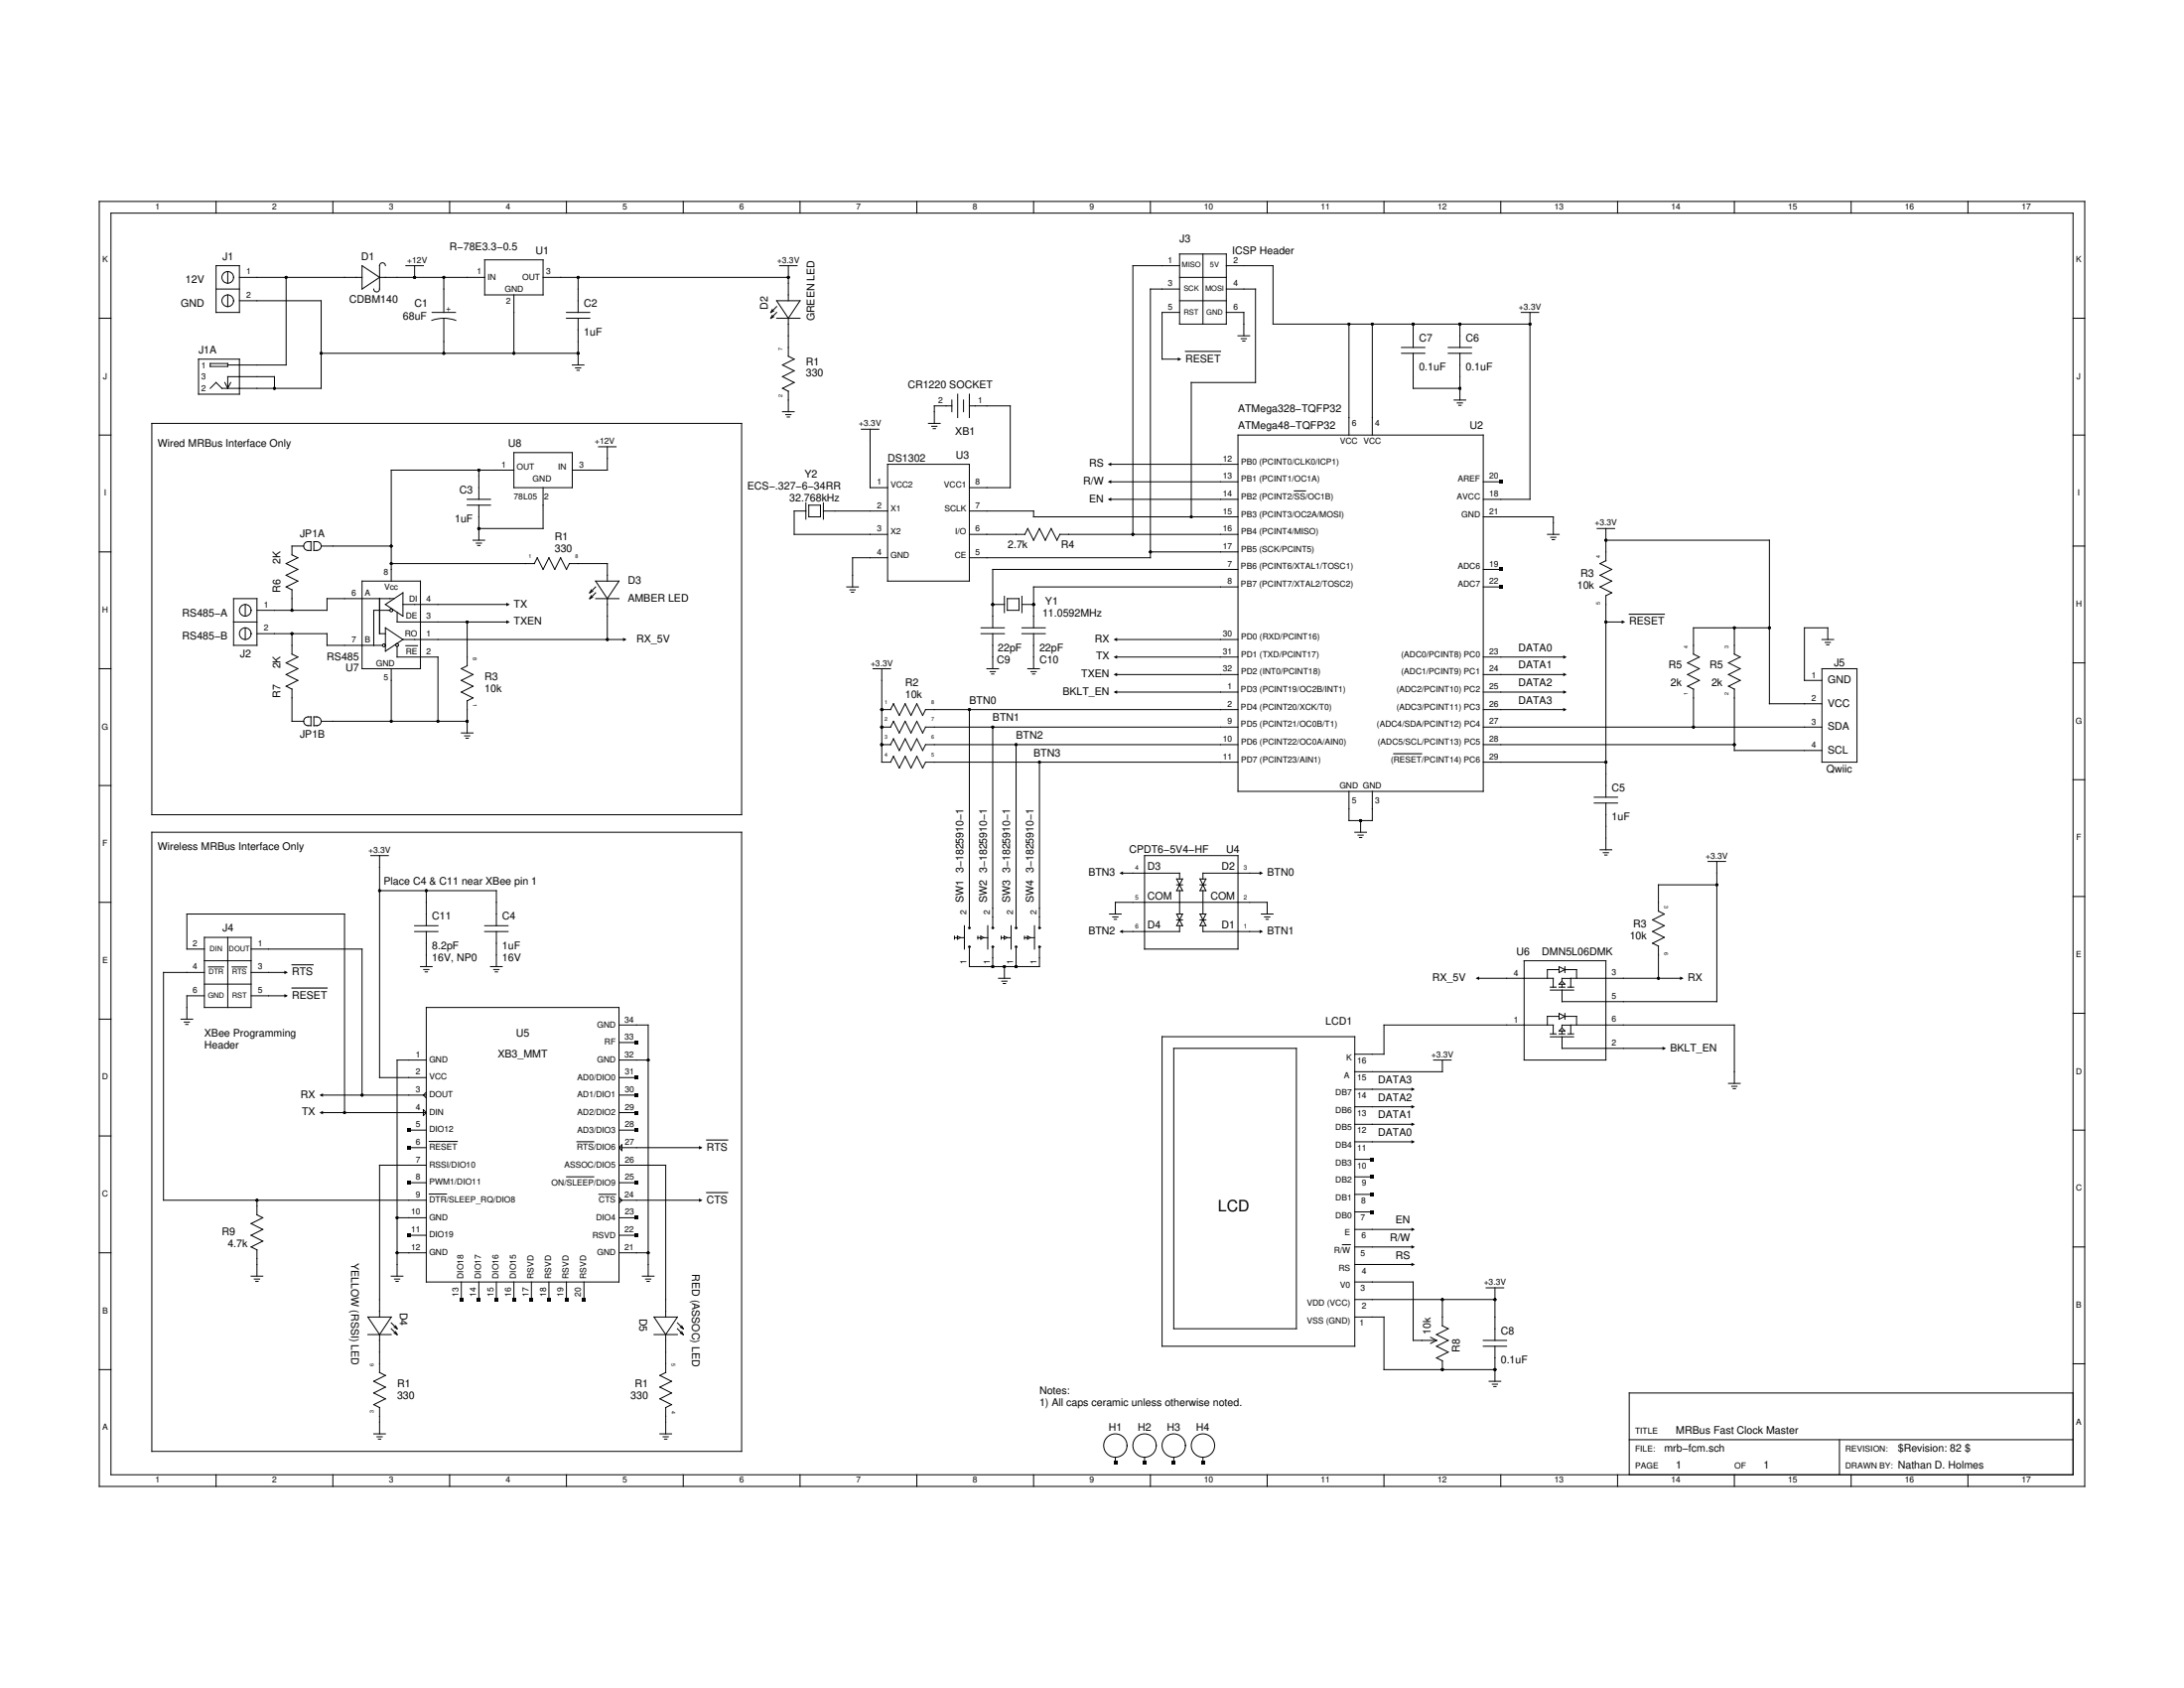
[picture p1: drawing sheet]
<svg xmlns="http://www.w3.org/2000/svg" width="279mm" height="216mm" viewBox="0 0 279 216" stroke-linecap="round" stroke-linejoin="round" font-family="sans-serif">
<g fill="none" stroke="#000" stroke-width=".13">
<path d="M12.7 25.8h254v164.3h-254zM14.2 27.3h251v161.3h-251zM27.6 25.8v1.5M27.6 34h3v6h-3zM27.6 37h3M29.1 34.7v1.5M29.1 37.7v1.5M30.6 35.5h15.7M30.6 38.5h10.5v11.2h-12.7l-.8-.8-.7 .8M36.6 35.5v11.2h-7.5M42.6 25.8v1.5M46.3 34l2.3 1.5-2.3 1.5z"/>
<path d="M48.6 35.5h13.4M49.3 34a.37 .37 0 0 0-.4-.4 .37 .37 0 0 0-.3 .4v3a.37 .37 0 0 1-.4 .3 .37 .37 0 0 1-.4-.3M51.9 34h2.3M53 34v1.5M55.3 40h3M56.8 35.5v4.5M57.5 25.8v1.5M62 33.2h7.5v4.5h-7.5zM65.7 37.7v7.5M69.5 35.5h31.4M72.5 25.8v1.5M72.5 40h3"/>
<path d="M74 35.5v4.5M87.4 25.8v1.5M98.8 39.6l-.2 .4M99 39.8l-.4 .2M99.4 38.5h2.9l-1.4 2.2zM99.4 39.2l-.8 .8M99.4 40l-.8 .7M99.7 34h2.3M100.9 34v4.5M102.3 25.8v1.5M117.3 25.8v1.5M132.2 25.8v1.5"/>
<path d="M147.2 25.8v1.5M150.9 35.5h6M150.9 38.5h6M150.9 37h-3.7v34.3h-23.2M150.9 40h-2.2v5.9h2.2M150.9 34h-6v34.3M150.9 32.5h6v9h-6zM153.9 32.5v9M156.9 40h2.2v2.9M156.9 34h6v7.5h32.8M156.9 37h3.7v11.9h-8.2v17.2M162.1 25.8v1.5"/>
<path d="M177.1 25.8v1.5M192 25.8v1.5M194.6 40h2.3M195.7 40v23.9h-5.9M206.9 25.8v1.5M221.9 25.8v1.5M236.8 25.8v1.5M251.8 25.8v1.5M12.7 55.6h1.5M12.7 40.7h1.5M19.4 54.2h75.5v50h-75.5zM25.4 45.9h5.2v4.5h-5.2z"/>
<path d="M26.9 46.5h2.2v.4h-2.2zM28.8 48.9l.3 .8M29.1 49.7v-1.5h6v1.5M29.5 48.9l-.4 .8M41.1 45.2h32.9M55.2 41a4.5 4.5 0 0 1 3.1 0M56.8 40.7v4.5M65.7 57.9h7.5v4.5h-7.5zM72.5 40.7h3M73.2 46.7h1.5M73.6 47.1h.7M73.8 47.4h.3"/>
<path d="M74 40.7v6M76.6 57.1h2.2M77.7 57.1v3h-4.5M98.8 40.3l-.2 .4M99 40.5l-.4 .2M99.4 40.7h2.9M100.1 52.7h1.5M100.5 53h.7M100.7 53.3h.3M100.9 40.7v4.9l.7 .3-1.5 .8 1.5 .7-1.5 .8 1.5 .7-1.5 .8 .8 .3v2.7M110.2 54.9h2.2M111.3 54.9v7.5h2.3"/>
<path d="M113.6 59.4h10.4v14.9h-10.4zM118.8 54.2h1.5M119.2 54.5h.7M119.4 54.8h.3M121.8 51.9h-2.3v2.3M121.8 51.2v1.5M122.5 50.4v3M123.3 51.2v1.5M124 51.9h5.2v10.5h-5.2M124 50.4v3M141.9 59.4h16.5M151.7 44.9h4.4"/>
<path d="M158.4 55.6h31.4v45.6h-31.4zM158.4 42.9h1.5M158.8 43.3h.7M159 43.6h.3M172.6 41.5v14.1M175.6 41.5v14.1M179.3 45.2h3M179.3 44.4h3M180.8 45.2v4.5h6M180.8 41.5v2.9M185.3 45.2h3M185.3 44.4h3"/>
<path d="M186 51.2h1.5M186.4 51.5h.7M186.6 51.8h.3M186.8 41.5v2.9M186.8 45.2v6M265.2 55.6h1.5M265.2 40.7h1.5M12.7 70.6h1.5M29.9 76.6h3v5.9h-3zM29.9 79.6h3M31.4 77.3v1.5M38.8 69.8h-1.4v1.2l.7 .3-1.5 .8 1.5 .7-1.5 .8 1.5 .7-1.5 .8 .8 .3v2.7"/>
<path d="M39.1 69.4l.7-.1v1.1a.68 .68 0 0 1-1-.6l.1-.2zM40.2 69.3a.68 .68 0 0 1 .9 .5 .68 .68 0 0 1-.9 .6zM41.1 69.8h9M46.3 74.3h7.5v11.2h-7.5zM48.6 76.6v4.4h.7M49.3 77.3l2.2-1.5v3zM49.9 78.1h-2.1v4.4M50.1 72.1h18.3l.3-.8 .8 1.5 .7-1.5 .8 1.5 .7-1.5 .8 1.5 .3-.7h4.9v2.2M50.4 76.6h-8.6v1.5h-8.9M50.8 78.3v1.3h14.2M51.5 77.3h13.5M59.8 79.6v5.6l-.8 .3 1.5 .8-1.5 .7 1.5 .8-1.5 .7 1.5 .8"/>
<path d="M59.8 63.9h3M59.8 64.6h3M60.5 69.1h1.5M60.9 69.5h.7M61.1 69.8h.3M61.3 60.1v3.8M61.3 64.6v4.5M65.7 60.1h-15.6v14.2M69.5 62.4v5.2h-8.2M75.6 76.2l-.1 .4M75.6 75.4l-.1 .4M75.8 76.4l-.3 .2"/>
<path d="M75.8 75.6l-.3 .2M76.2 76.6h3M76.2 74.3h3l-1.5 2.3zM76.2 75.1l-.7 .7M76.2 75.8l-.7 .8M77.7 76.6v5.2M103.1 65.4h-1.5v2.9h12M103.1 64.3v2.1M103.5 64.6h1.5v1.5h-1.5zM105.3 65.4h8.3M105.3 64.3v2.1M108.3 75.1h1.5"/>
<path d="M108.7 75.4h.7M108.9 75.7h.3M113.6 71.3h-4.5v3.8M124 65.4h8.2v.7h26.2M124 68.3h7.1l.4-.7 .7 1.5 .8-1.5 .7 1.5 .8-1.5 .7 1.5 .4-.8M127 77.3h1.5M128.5 76.3v2.1M128.9 76.6h1.5v1.5h-1.5zM130.7 77.3h1.5M130.7 76.3v2.1M135.6 68.3h22.8M141.9 61.6h16.5"/>
<path d="M141.9 63.9h16.5M147.2 70.6h11.2M158.4 72.8h-31.4v7.5M158.4 75.1h-26.2v5.2M165.6 62.8h1.4M189.8 66.1h8.9v2.2M189.8 61.6h2.2M189.8 72.8h2.2M189.8 75.1h2.2M198 68.3h1.5M198.4 68.7h.7M198.6 69h.3"/>
<path d="M204.3 67.6h2.3M204.7 72.1l1.5 .7-1.5 .8 1.5 .7-1.5 .8 1.5 .7-.8 .4v25.8M205.4 79.6h2.3M205.4 67.6v4.1l-.7 .4M205.4 69.1h21v20.9h6.7M208.4 78.6h4.5M265.2 69.8h1.5M12.7 85.5h1.5M31.4 80.3v1.5M32.9 81h8.9v1.5h7.1M37.4 81v2.7l.7 .3-1.5 .8 1.5 .7-1.5 .8 1.5 .7-1.5 .8 .8 .3v4.2h1.4M39.1 91.8l.7-.1v1.1a.68 .68 0 0 1-1-.5l.1-.3z"/>
<path d="M40.2 91.7a.68 .68 0 0 1 .9 .6 .68 .68 0 0 1-.9 .5zM41.1 92.3h18.7M49.3 80.3l2.2 1.5-2.2 1.5zM50.1 85.5v6.8M50.8 82.7v1.3h5.2v8.3M51.5 81.8h28.4M51.9 82.6h1.5M59 93.7h1.5M59.4 94.1h.7M59.6 94.4h.3M60.5 89.3l-.7 .3v4.1M111.7 85.5h2.2"/>
<path d="M112.8 90.8h1.1M112.8 93h1.1M112.8 95.2h1.1M112.8 85.5v12h1.1M113.9 90.8l.4-.8 .7 1.5 .8-1.5 .7 1.5 .8-1.5 .7 1.5 .4-.7h40M113.9 93l.4-.7 .7 1.4 .8-1.4 .7 1.4 .8-1.4 .7 1.4 .4-.7h40M113.9 95.2l.4-.7 .7 1.5 .8-1.5 .7 1.5 .8-1.5 .7 1.5 .4-.8h40M113.9 97.5l.4-.8 .7 1.5 .8-1.5 .7 1.5 .8-1.5 .7 1.5 .4-.7h40M124 90.8v27.8M125.5 81h3M125.5 80.3h3M126.3 85.5h1.4"/>
<path d="M126.7 85.9h.6M126.9 86.2h.2M127 81v4.5M127 93v25.6M130 95.2v23.4M130.7 81h3M130.7 80.3h3M131.5 85.5h1.5M131.9 85.9h.7M132.1 86.2h.3M132.2 81v4.5M133 97.5v21.1"/>
<path d="M142.7 81.8h15.7M142.7 84h15.7M142.7 86.3h15.7M142.7 88.5h15.7M178.3 96.4h3.6M189.8 84h10.4M189.8 86.3h10.4M189.8 88.5h10.4M189.8 90.8h10.4M189.8 93h43.3M189.8 95.2h32.1M189.8 97.5h15.6"/>
<path d="M221.9 80.3v3.4l.7 .3-1.5 .8 1.5 .7-1.5 .8 1.5 .7-1.5 .8 .8 .3v7.9h11.2M226.4 80.3h-9.8v3.4l.8 .3-1.5 .8 1.5 .7-1.5 .8 1.5 .7-1.5 .8 .7 .3v4.9M233.1 81.8h1.5M233.1 85.5h4.5v12h-4.5zM233.5 82.2h.7M233.7 82.5h.3M233.8 81.8v-1.5h-3v6.7h2.3M265.2 84.8h1.5M265.2 99.7h1.5M12.7 100.5h1.5M12.7 115.4h1.5M19.4 106.4h75.5v79.2h-75.5z"/>
<path d="M26.1 119.9h6v9h-6zM29.1 119.9v9M47.4 109.4h2.3M48.6 109.4v28.4h5.9M48.6 113.9h14.9v4.5M53 118.4h3M53 119.1h3M54.5 113.9v4.5M54.5 119.1v4.5M62 118.4h3M62 119.1h3M63.5 119.1v4.5"/>
<path d="M122.1 119.7v.4M122.1 119.9h.4M122.5 119.7l.4 .2-.4 .2zM122.9 119.9h.5M123.4 118.4v3M125.1 119.9h.4M125.1 119.7v.4M125.5 119.7l.3 .2-.3 .2zM125.8 119.9h.6M126.4 118.4v3M128.1 119.9h.4M128.1 119.7v.4"/>
<path d="M128.5 119.7l.3 .2-.3 .2zM128.8 119.9h.5M129.4 118.4v3M131.1 119.9h.3M131.1 119.7v.4M131.4 119.7l.4 .2-.4 .2zM131.8 119.9h.5M132.3 118.4v3M141.9 116.9h1.5M142.4 117.3h.6M142.5 117.6h.3M142.7 116.9v-1.5h19.4v1.5"/>
<path d="M143.4 111.7h7.5v.7M146.4 109.4h12v12h-12zM150.5 116.9h.8l-.8 1.5h.8zM150.5 112.4h.8l-.8 1.5h.8zM150.5 113.2h.8M150.5 117.7h.8M150.9 113.9v3M150.9 118.4v.7h-7.5M153.5 116.9h.8l-.8 1.5h.8zM153.5 112.4h.8l-.8 1.5h.8zM153.5 113.2h.8M153.5 117.7h.8"/>
<path d="M153.9 113.9v3M153.9 118.4v.7h7.5M161.4 111.7h-7.5v.7M161.4 116.9h1.5M161.8 117.3h.6M162 117.6h.3M172.6 101.2v3.8h3v-3.8M173.3 106.4h1.5M173.7 106.8h.7M173.9 107.1h.3M174.1 105v1.4M203.9 102h3"/>
<path d="M203.9 102.7h3M204.7 108.7h1.5M205.1 109.1h.7M205.3 109.4h.3M205.4 102.7v6M212.2 116.5l.7 .4-1.5 .8 1.5 .7-1.5 .7 1.5 .8-1.5 .7 .8 .4v4.1M218.5 110.2h2.3M219.6 113.2h-7.4v3.3M219.6 110.2v17.9h-19.8v-1.5M265.2 114.7h1.5M12.7 130.4h1.5M23.2 130.4h1.5"/>
<path d="M23.6 130.7h.6M23.8 131h.3M26.1 124.4h-5.2v29.1h33.6M26.1 121.4h-2.2v-4.5h20.2v25.4M26.1 127.4h-2.2v3M26.1 125.9h6M26.1 122.9h6M26.7 123.7h1.9M29.7 123.7h1.9M32.1 121.4h14.2v18.7M32.1 124.4h4.5M32.1 127.4h4.5"/>
<path d="M37.4 126.4h4.4M37.4 123.4h2.7M53.8 123.6h1.5M54.2 124h.7M54.4 124.3h.3M54.5 135.6h-3.7v27.6M54.5 128.9h24.7v35.1h-24.7zM54.5 139.7l-.3 .4 .3 .3M62.8 123.6h1.4M63.2 124h.6M63.4 124.3h.2M79.2 137.8h2.2"/>
<path d="M79.2 135.6h3.7M79.2 133.3h2.2M79.2 131.1h3.7v32.1M124 121.2v2.4h9v-2.4M127 121.2v2.4M127.7 125.1h1.5M128.2 125.5h.6M128.3 125.8h.3M128.5 123.6v1.5M130 121.2v2.4M148.7 132.6h24.6v39.6h-24.6zM150.2 134.1h15.6v35.8h-15.6z"/>
<path d="M173.3 139.3h7.5M183.4 135.6h2.2M184.5 135.6v1.5h-11.2M189 125.1h9.7M195 122.9h10.4v12.7h-10.4zM198.3 126.3h.8M198.3 126.6h3M198.3 132.2h.8M198.3 132.6h3M198.7 125.1v1.2M198.7 131.1v1.1M198.7 131.1h-21.6v3.7h-3.8"/>
<path d="M199.4 124h-1.4v1.1M199.4 126.3h.8M199.4 130h-1.4v1.1M199.4 123.6l.8 .4-.8 .4zM199.4 129.6l.8 .4-.8 .4zM199.4 132.2h.8M199.8 134.1h13.1M199.8 131.5v-.4h1.1v1.1M199.8 125.9v.4M199.8 131.9v.3M199.8 125.5l.4 .4h-.8zM199.8 131.5l.4 .4h-.8z"/>
<path d="M199.8 132.6v1.5M200.2 124h1.5v1.1M200.2 130h1.5v1.1M200.2 123.6v.8M200.2 129.6v.8M200.6 126.3h.7M200.6 132.2h.7M200.9 125.1v1.2M201 131.1h20.9v7.5M215.2 125.1h-15.4v.4M221.1 138.6h1.5M221.5 138.9h.7"/>
<path d="M221.7 139.2h.3M265.2 129.6h1.5M12.7 145.3h1.5M32.9 153.5v1.9l.7 .4-1.5 .7 1.5 .7-1.5 .8 1.5 .7-1.5 .8 .8 .4v3.3M41.1 140.1h13.4M41.1 142.3h13.4M50.8 155.8h3.7M52.3 144.5h2.2M52.3 146.8h2.2M52.3 151.3h2.2M52.3 158h2.2M54.2 141.9l.3 .4-.3 .4z"/>
<path d="M54.5 149h-5.9v19.5M54.9 146h3.6M54.9 152.7h2.2M72.5 150.5h3.5M73.8 146h2.2M76.6 152.8h2.2M79.2 144.5h2.2M79.2 149h6v19.5M79.2 153.5h10.4M79.2 140.1h2.2M79.2 142.3h2.2M79.2 146.8h10.4"/>
<path d="M79.2 151.3h2.2M79.2 155.8h2.2M79.2 146.8l.4-.4v.8zM79.2 153.1l.4 .4-.4 .4M79.2 158h2.2M90.4 152.5h2.7M90.4 145.8h2.7M171.7 159.2h1.1M173.3 159.5h7.5M173.3 157.2h7.5M173.3 155h2.3M173.3 152.8h2.3"/>
<path d="M173.3 150.5h2.3M173.3 148.3h2.3M173.3 146h7.5M173.3 143.8h7.5M173.3 141.6h7.5M265.2 144.5h1.5M265.2 159.5h1.5M12.7 160.2h1.5M12.7 175.2h1.5M32.1 163.2h1.5M32.5 163.6h.7M32.7 163.9h.3"/>
<path d="M47.1 168.5h3l-1.5 2.2zM47.1 170.7h3M47.8 179.7l.8 .3v3.4M48.6 170.7v4.9l.7 .3-1.5 .8 1.5 .7-1.5 .8 1.5 .7-1.5 .8M50.1 163.2h1.4M50.1 169.2l.7 .7M50.1 169.9l.7 .8M50.4 170.5l.4 .2M50.4 169.8l.4 .1M50.5 163.6h.6M50.6 170.3l.2 .4M50.6 169.6l.2 .3"/>
<path d="M50.7 163.9h.2M50.8 160.2h3.7M59 164v2.2M61.3 164v2.2M63.5 164v2.2M65.7 164v2.2M68 164v2.2M70.2 164v2.2M72.5 164v2.2M74.7 164v2.2M79.2 160.2h3.7M82.2 163.2h1.5"/>
<path d="M82.6 163.6h.7M82.8 163.9h.3M83.7 168.5h3l-1.5 2.2zM83.7 170.7h3M85.2 170.7v4.9l-.8 .3 1.5 .8-1.5 .7 1.5 .8-1.5 .7 1.5 .8M85.9 179.7l-.7 .3v3.4M86.7 169.2l.7 .7M86.7 169.9l.7 .8M87 170.5l.4 .2M87 169.8l.4 .1M87.2 170.3l.2 .4M87.2 169.6l.2 .3"/>
<path d="M173.3 168.5h3.8v6.7h14.1M173.3 166.2h17.9M173.3 164h7.5v7.4h3M173.3 161.7h7.5M183 171l.8 .4M183.8 171.4l-.8 .4M184.5 166.2v3.4l.8 .3-1.5 .8 1.5 .7-1.5 .8 1.5 .7-1.5 .8 .7 .4v1.1M189.8 172.2h2.9M189.8 171.4h2.9M190.1 164.7h2.3M190.5 176.7h1.5M190.9 177h.7"/>
<path d="M191.1 177.3h.3M191.2 164.7v6.7M191.2 172.2v4.5M265.2 178.2h-56.8v10.4M265.2 174.4h1.5M27.6 188.6v1.5M42.6 188.6v1.5M47.8 183.4h1.5M48.2 183.8h.7M48.4 184.1h.3M57.5 188.6v1.5M72.5 188.6v1.5"/>
<path d="M84.4 183.4h1.5M84.8 183.8h.7M85 184.1h.3M87.4 188.6v1.5M102.3 188.6v1.5M117.3 188.6v1.5M132.2 188.6v1.5M142.7 186.4v.7M146.4 186.4v.7M147.2 188.6v1.5M150.2 186.4v.7M153.9 186.4v.7"/>
<path d="M162.1 188.6v1.5M177.1 188.6v1.5M192 188.6v1.5M206.9 188.6v1.5M208.4 184.1h56.8M221.9 188.6v1.5M235.3 184.1v4.5M236.8 188.6v1.5M251.8 188.6v1.5"/>
<circle cx="29.1" cy="35.5" r=".75"/>
<circle cx="29.1" cy="38.5" r=".75"/>
<circle cx="31.4" cy="78.1" r=".75"/>
<circle cx="50.1" cy="78.1" r=".19"/>
<circle cx="31.4" cy="81" r=".75"/>
<circle cx="49.1" cy="82.5" r=".19"/>
<circle cx="50.8" cy="82.5" r=".19"/>
<circle cx="124" cy="118.7" r=".1"/>
<circle cx="127" cy="118.7" r=".1"/>
<circle cx="130" cy="118.7" r=".1"/>
<circle cx="133" cy="118.7" r=".1"/>
<circle cx="124" cy="121.1" r=".1"/>
<circle cx="127" cy="121.1" r=".1"/>
<circle cx="130" cy="121.1" r=".1"/>
<circle cx="133" cy="121.1" r=".1"/>
<circle cx="142.7" cy="184.9" r="1.49"/>
<circle cx="146.4" cy="184.9" r="1.49"/>
<circle cx="150.2" cy="184.9" r="1.49"/>
<circle cx="153.9" cy="184.9" r="1.49"/>
</g>
<g fill="#000">
<path d="M141.7 59.4l.5-.2v.4zM150.7 45.7l.4 .2-.4 .3zM64.8 77.1l.4 .2-.4 .2zM64.8 79.3l.4 .3-.4 .2zM141.7 61.6l.5-.2v.4zM141.7 63.9l.5-.3v.5zM191.8 61.4h.4v.4h-.4zM191.8 72.6h.4v.5h-.4zM191.8 74.8h.4v.5h-.4zM207.5 79.3l.4 .3-.4 .2zM79.7 81.6l.5 .2-.5 .2zM142.5 81.8l.4-.2v.4z"/>
<path d="M142.5 84l.4-.2v.5zM142.5 86.3l.4-.2v.4zM142.5 88.5l.4-.2v.4zM200 83.8l.4 .2-.4 .3zM200 86.1l.4 .2-.4 .2zM200 88.3l.4 .2-.4 .2zM200 90.5l.4 .3-.4 .2zM143.2 111.7l.5-.2v.4zM143.2 119.1l.5-.2v.5zM161.1 111.5l.5 .2-.5 .2zM161.1 118.9l.5 .2-.5 .3zM36.4 127.1l.4 .3-.4 .2z"/>
<path d="M36.4 124.2l.4 .2-.4 .2zM40.9 140.1l.4-.3v.5zM81.2 139.8h.5v.5h-.5zM81.2 137.6h.5v.4h-.5zM81.2 133.1h.5v.5h-.5zM180.6 139.1l.4 .2-.4 .2zM188.8 125.1l.4-.2v.4zM212.7 133.9l.4 .2-.4 .2zM214.9 124.9l.5 .2-.5 .2zM40.9 142.3l.4-.2v.4zM52.1 144.3h.4v.5h-.4zM52.1 146.6h.4v.4h-.4z"/>
<path d="M52.1 151h.4v.5h-.4zM52.1 157.8h.4v.4h-.4zM81.2 151h.5v.5h-.5zM81.2 155.5h.5v.5h-.5zM81.2 144.3h.5v.5h-.5zM81.2 157.8h.5v.4h-.5zM81.2 142.1h.5v.4h-.5zM89.4 153.3l.5 .2-.5 .2zM89.4 146.6l.5 .2-.5 .2zM175.3 154.8h.5v.4h-.5zM175.3 152.5h.5v.5h-.5zM175.3 150.3h.5v.4h-.5z"/>
<path d="M175.3 148.1h.5v.4h-.5zM180.6 141.3l.4 .3-.4 .2zM180.6 143.6l.4 .2-.4 .2zM180.6 145.8l.4 .2-.4 .3zM180.6 157l.4 .2-.4 .3zM180.6 159.3l.4 .2-.4 .2zM58.8 166h.4v.4h-.4zM61 166h.5v.4h-.5zM63.3 166h.4v.4h-.4zM65.5 166h.5v.4h-.5zM67.8 166h.4v.4h-.4zM70 166h.4v.4h-.4z"/>
<path d="M72.2 166h.5v.4h-.5zM74.5 166h.4v.4h-.4zM180.6 161.5l.4 .2-.4 .3zM142.5 186.9h.4v.5h-.4zM146.2 186.9h.4v.5h-.4zM149.9 186.9h.5v.5h-.5zM153.7 186.9h.4v.5h-.4z"/>
<circle cx="36.6" cy="35.5" r=".19"/>
<circle cx="53" cy="35.5" r=".19"/>
<circle cx="56.8" cy="35.5" r=".19"/>
<circle cx="74" cy="35.5" r=".19"/>
<circle cx="100.9" cy="35.5" r=".19"/>
<circle cx="35.1" cy="49.7" r=".19"/>
<circle cx="41.1" cy="45.2" r=".19"/>
<circle cx="56.8" cy="45.2" r=".19"/>
<circle cx="65.7" cy="45.2" r=".19"/>
<circle cx="74" cy="45.2" r=".19"/>
<circle cx="172.6" cy="41.5" r=".19"/>
<circle cx="175.6" cy="41.5" r=".19"/>
<circle cx="180.8" cy="41.5" r=".19"/>
<circle cx="186.8" cy="49.7" r=".19"/>
<circle cx="186.8" cy="41.5" r=".19"/>
<circle cx="195.7" cy="41.5" r=".19"/>
<circle cx="37.4" cy="78.1" r=".19"/>
<circle cx="50.1" cy="69.8" r=".19"/>
<circle cx="50.1" cy="72.1" r=".19"/>
<circle cx="59.8" cy="79.6" r=".19"/>
<circle cx="61.3" cy="67.6" r=".19"/>
<circle cx="61.3" cy="60.1" r=".19"/>
<circle cx="127" cy="77.3" r=".19"/>
<circle cx="132.2" cy="77.3" r=".19"/>
<circle cx="144.9" cy="68.3" r=".19"/>
<circle cx="147.2" cy="70.6" r=".19"/>
<circle cx="152.4" cy="66.1" r=".19"/>
<circle cx="205.4" cy="69.1" r=".19"/>
<circle cx="205.4" cy="79.6" r=".19"/>
<circle cx="37.4" cy="81" r=".19"/>
<circle cx="50.1" cy="92.3" r=".19"/>
<circle cx="56" cy="92.3" r=".19"/>
<circle cx="59.8" cy="92.3" r=".19"/>
<circle cx="77.7" cy="81.8" r=".19"/>
<circle cx="112.8" cy="95.2" r=".19"/>
<circle cx="112.8" cy="90.8" r=".19"/>
<circle cx="112.8" cy="93" r=".19"/>
<circle cx="124" cy="90.8" r=".19"/>
<circle cx="127" cy="93" r=".19"/>
<circle cx="130" cy="95.2" r=".19"/>
<circle cx="133" cy="97.5" r=".19"/>
<circle cx="205.4" cy="97.5" r=".19"/>
<circle cx="216.6" cy="93" r=".19"/>
<circle cx="221.9" cy="95.2" r=".19"/>
<circle cx="221.9" cy="80.3" r=".19"/>
<circle cx="226.4" cy="80.3" r=".19"/>
<circle cx="48.6" cy="113.9" r=".19"/>
<circle cx="54.5" cy="113.9" r=".19"/>
<circle cx="174.1" cy="105" r=".19"/>
<circle cx="219.6" cy="113.2" r=".19"/>
<circle cx="82.9" cy="135.6" r=".19"/>
<circle cx="127" cy="123.6" r=".19"/>
<circle cx="128.5" cy="123.6" r=".19"/>
<circle cx="130" cy="123.6" r=".19"/>
<circle cx="212.2" cy="125.1" r=".19"/>
<circle cx="32.9" cy="153.5" r=".19"/>
<circle cx="44.1" cy="142.3" r=".19"/>
<circle cx="46.3" cy="140.1" r=".19"/>
<circle cx="50.8" cy="155.8" r=".19"/>
<circle cx="50.8" cy="160.2" r=".19"/>
<circle cx="82.9" cy="160.2" r=".19"/>
<circle cx="184.5" cy="166.2" r=".19"/>
<circle cx="184.5" cy="175.2" r=".19"/>
<circle cx="191.2" cy="166.2" r=".19"/>
<circle cx="191.2" cy="175.2" r=".19"/>
</g>
<text font-size="2" x="155.8" y="155">LCD</text>
<g font-size="1.3">
<text x="28.5" y="33.2">J1</text>
<text x="46.2" y="33.2">D1</text>
<text x="57.5" y="32">R−78E3.3−0.5</text>
<text x="68.5" y="32.5">U1</text>
<text x="150.9" y="31">J3</text>
<text x="157.6" y="32.5">ICSP Header</text>
<text x="23.1" y="39.2">GND</text>
<text x="23.7" y="36.2">12V</text>
<text x="44.7" y="38.7">CDBM140</text>
<text x="51.5" y="40.9">68uF</text>
<text x="53" y="39.2">C1</text>
<text x="74.7" y="39.2">C2</text>
<text x="98.2" y="39.6" transform="rotate(-90 98.2 39.6)">D2</text>
<text x="104.2" y="41.1" transform="rotate(-90 104.2 41.1)">GREEN LED</text>
<text x="25.4" y="45.2">J1A</text>
<text x="74.7" y="42.9">1uF</text>
<text x="103.1" y="46.7">R1</text>
<text x="151.7" y="46.3">RESET</text>
<text x="181.5" y="43.7">C7</text>
<text x="181.5" y="47.4">0.1uF</text>
<text x="187.5" y="43.7">C6</text>
<text x="187.5" y="47.4">0.1uF</text>
<text x="103.1" y="48.2">330</text>
<text x="116.1" y="49.7">CR1220 SOCKET</text>
<text x="158.4" y="52.7">ATMega328−TQFP32</text>
<text x="20.2" y="57.1">Wired MRBus Interface Only</text>
<text x="65" y="57.1">U8</text>
<text x="113.6" y="59">DS1302</text>
<text x="122.2" y="55.6">XB1</text>
<text x="122.3" y="58.6">U3</text>
<text x="139.3" y="59.7">RS</text>
<text x="158.4" y="54.9">ATMega48−TQFP32</text>
<text x="188" y="54.9">U2</text>
<text x="58.8" y="63.1">C3</text>
<text x="95.6" y="62.6">ECS−.327−6−34RR</text>
<text x="101" y="64.1">32.768kHz</text>
<text x="102.9" y="61.1">Y2</text>
<text x="138.6" y="62">R/W</text>
<text x="139.3" y="64.2">EN</text>
<text x="38.4" y="68.7">JP1A</text>
<text x="58.2" y="66.9">1uF</text>
<text x="71" y="70.6">330</text>
<text x="71" y="69.1">R1</text>
<text x="128.9" y="70.1">2.7k</text>
<text x="135.7" y="70.1">R4</text>
<text x="35.9" y="75.8" transform="rotate(-90 35.9 75.8)">R6</text>
<text x="35.9" y="72.1" transform="rotate(-90 35.9 72.1)">2K</text>
<text x="65.7" y="77.7">TX</text>
<text x="80.3" y="76.9">AMBER LED</text>
<text x="80.3" y="74.7">D3</text>
<text x="133.7" y="77.3">Y1</text>
<text x="201.8" y="75.3">10k</text>
<text x="202.2" y="73.8">R3</text>
<text x="23.3" y="78.8">RS485−A</text>
<text x="23.3" y="81.8">RS485−B</text>
<text x="65.7" y="79.9">TXEN</text>
<text x="81.4" y="82.1">RX_5V</text>
<text x="127.7" y="83.3">22pF</text>
<text x="133" y="83.3">22pF</text>
<text x="133.3" y="78.8">11.0592MHz</text>
<text x="140.1" y="82.1">RX</text>
<text x="194.2" y="83.3">DATA0</text>
<text x="208.4" y="79.9">RESET</text>
<text x="30.7" y="84">J2</text>
<text x="35.9" y="89.3" transform="rotate(-90 35.9 89.3)">R7</text>
<text x="35.9" y="85.5" transform="rotate(-90 35.9 85.5)">2K</text>
<text x="41.8" y="84.4">RS485</text>
<text x="44.2" y="85.9">U7</text>
<text x="62" y="88.5">10k</text>
<text x="62" y="87">R3</text>
<text x="115.8" y="89.3">10k</text>
<text x="115.8" y="87.8">R2</text>
<text x="127.5" y="84.8">C9</text>
<text x="133" y="84.8">C10</text>
<text x="135.9" y="88.9">BKLT_EN</text>
<text x="138.3" y="86.6">TXEN</text>
<text x="140.2" y="84.4">TX</text>
<text x="194.2" y="85.5">DATA1</text>
<text x="194.2" y="87.8">DATA2</text>
<text x="213.5" y="85.5">R5</text>
<text x="213.7" y="87.8">2k</text>
<text x="218.7" y="85.5">R5</text>
<text x="219" y="87.8">2k</text>
<text x="233.8" y="87.4">GND</text>
<text x="234.6" y="85.2">J5</text>
<text x="38.4" y="94.4">JP1B</text>
<text x="124" y="90">BTN0</text>
<text x="127" y="92.3">BTN1</text>
<text x="130" y="94.5">BTN2</text>
<text x="194.2" y="90">DATA3</text>
<text x="233.8" y="90.4">VCC</text>
<text x="233.8" y="93.4">SDA</text>
<text x="132.2" y="96.7">BTN3</text>
<text x="206.2" y="101.2">C5</text>
<text x="233.7" y="98.9">Qwiic</text>
<text x="233.8" y="96.3">SCL</text>
<text x="206.2" y="105">1uF</text>
<text x="20.2" y="108.7">Wireless MRBus Interface Only</text>
<text x="49.1" y="113.2">Place C4 &amp; C11 near XBee pin 1</text>
<text x="139.2" y="112">BTN3</text>
<text x="144.4" y="109.1">CPDT6−5V4−HF</text>
<text x="146.8" y="111.3">D3</text>
<text x="156.3" y="111.3">D2</text>
<text x="156.9" y="109.1">U4</text>
<text x="162.1" y="112">BTN0</text>
<text x="28.5" y="119.1">J4</text>
<text x="55.3" y="117.7">C11</text>
<text x="64.2" y="117.7">C4</text>
<text x="123.3" y="115.4" transform="rotate(-90 123.3 115.4)">SW1 3−1825910−1</text>
<text x="126.3" y="115.4" transform="rotate(-90 126.3 115.4)">SW2 3−1825910−1</text>
<text x="129.2" y="115.4" transform="rotate(-90 129.2 115.4)">SW3 3−1825910−1</text>
<text x="132.2" y="115.4" transform="rotate(-90 132.2 115.4)">SW4 3−1825910−1</text>
<text x="139.2" y="119.5">BTN2</text>
<text x="146.8" y="115">COM</text>
<text x="146.8" y="118.8">D4</text>
<text x="154.9" y="115">COM</text>
<text x="156.3" y="118.8">D1</text>
<text x="162.1" y="119.5">BTN1</text>
<text x="208.9" y="118.6">R3</text>
<text x="37.4" y="124.8">RTS</text>
<text x="55.3" y="121.4">8.2pF</text>
<text x="55.3" y="122.9">16V, NP0</text>
<text x="64.2" y="121.4">1uF</text>
<text x="64.2" y="122.9">16V</text>
<text x="183.2" y="125.5">RX_5V</text>
<text x="194" y="122.1">U6</text>
<text x="197.3" y="122.1">DMN5L06DMK</text>
<text x="208.5" y="120.1">10k</text>
<text x="215.9" y="125.5">RX</text>
<text x="37.4" y="127.7">RESET</text>
<text x="169.6" y="131.1">LCD1</text>
<text x="26.1" y="132.6">XBee Programming</text>
<text x="26.1" y="134.1">Header</text>
<text x="63.7" y="135.2">XB3_MMT</text>
<text x="66" y="132.6">U5</text>
<text x="213.7" y="134.4">BKLT_EN</text>
<text x="38.5" y="140.4">RX</text>
<text x="38.6" y="142.7">TX</text>
<text x="176.3" y="138.6">DATA3</text>
<text x="176.3" y="140.8">DATA2</text>
<text x="176.3" y="143.1">DATA1</text>
<text x="90.4" y="147.2">RTS</text>
<text x="176.3" y="145.3">DATA0</text>
<text x="90.4" y="153.9">CTS</text>
<text x="28.4" y="158">R9</text>
<text x="29.1" y="159.5">4.7k</text>
<text x="44.9" y="161.6" transform="rotate(90 44.9 161.6)">YELLOW (RSSI) LED</text>
<text x="177.8" y="158.7">R/W</text>
<text x="178.5" y="156.5">EN</text>
<text x="178.5" y="161">RS</text>
<text x="51.2" y="167.9" transform="rotate(90 51.2 167.9)">D4</text>
<text x="88.5" y="163" transform="rotate(90 88.5 163)">RED (ASSOC) LED</text>
<text x="81.8" y="168.6" transform="rotate(90 81.8 168.6)">D5</text>
<text x="183" y="170.7" transform="rotate(-90 183 170.7)">10k</text>
<text x="186.8" y="172.9" transform="rotate(-90 186.8 172.9)">R8</text>
<text x="192" y="170.7">C8</text>
<text x="50.8" y="178.9">330</text>
<text x="50.8" y="177.4">R1</text>
<text x="80.7" y="178.9">330</text>
<text x="81.2" y="177.4">R1</text>
<text x="133" y="178.3">Notes:</text>
<text x="133" y="179.8">1) All caps ceramic unless otherwise noted.</text>
<text x="192" y="174.4">0.1uF</text>
<text x="141.8" y="183">H1</text>
<text x="145.6" y="183">H2</text>
<text x="149.3" y="183">H3</text>
<text x="153" y="183">H4</text>
<text x="212.9" y="185.6">mrb−fcm.sch</text>
<text x="214.4" y="183.4">MRBus Fast Clock Master</text>
<text x="242.8" y="185.6">$Revision: 82 $</text>
<text x="214.4" y="187.9">1</text>
<text x="225.6" y="187.9">1</text>
<text x="242.8" y="187.9">Nathan D. Holmes</text>
</g>
<g font-size="1.1">
<text x="19.9" y="26.8">1</text>
<text x="34.8" y="26.8">2</text>
<text x="49.8" y="26.8">3</text>
<text x="64.7" y="26.8">4</text>
<text x="79.6" y="26.8">5</text>
<text x="94.6" y="26.8">6</text>
<text x="109.5" y="26.8">7</text>
<text x="124.5" y="26.8">8</text>
<text x="139.4" y="26.8">9</text>
<text x="154" y="26.8">10</text>
<text x="169" y="26.8">11</text>
<text x="183.9" y="26.8">12</text>
<text x="198.9" y="26.8">13</text>
<text x="213.8" y="26.8">14</text>
<text x="228.7" y="26.8">15</text>
<text x="243.7" y="26.8">16</text>
<text x="258.6" y="26.8">17</text>
<text x="13.1" y="33.5">K</text>
<text x="31.5" y="35.1">1</text>
<text x="52.1" y="33.6">+12V</text>
<text x="61" y="35.1">1</text>
<text x="62.4" y="35.8">IN</text>
<text x="66.8" y="35.8">OUT</text>
<text x="69.8" y="35.1">3</text>
<text x="99.4" y="33.6">+3.3V</text>
<text x="149.4" y="33.6">1</text>
<text x="157.8" y="33.6">2</text>
<text x="265.6" y="33.5">K</text>
<text x="31.5" y="38.1">2</text>
<text x="57.1" y="39.2" transform="rotate(90 57.1 39.2)">+</text>
<text x="64.6" y="37.3">GND</text>
<text x="64.8" y="38.9">2</text>
<text x="149.4" y="36.6">3</text>
<text x="149.4" y="39.6">5</text>
<text x="157.8" y="36.6">4</text>
<text x="157.8" y="39.6">6</text>
<text x="194.3" y="39.6">+3.3V</text>
<text x="25.8" y="47.1">1</text>
<text x="13.2" y="48.5">J</text>
<text x="25.8" y="50">2</text>
<text x="25.8" y="48.6">3</text>
<text x="120.1" y="51.5">2</text>
<text x="125.1" y="51.5">1</text>
<text x="265.7" y="48.5">J</text>
<text x="64.2" y="59.8">1</text>
<text x="74.1" y="59.8">3</text>
<text x="76.1" y="56.8">+12V</text>
<text x="109.9" y="54.5">+3.3V</text>
<text x="156.4" y="59">12</text>
<text x="158.8" y="59.4">PB0 (PCINT0/CLK0/ICP1)</text>
<text x="171.4" y="56.8">VCC VCC</text>
<text x="172.9" y="54.5">6</text>
<text x="175.9" y="54.5">4</text>
<text x="13.3" y="63.4">I</text>
<text x="65.7" y="63.9">78L05</text>
<text x="66.1" y="60.1">OUT</text>
<text x="68.2" y="61.6">GND</text>
<text x="69.6" y="63.9">2</text>
<text x="71.4" y="60.1">IN</text>
<text x="112.2" y="62">1</text>
<text x="112.2" y="65">2</text>
<text x="113.9" y="62.4">VCC2</text>
<text x="113.9" y="65.4">X1</text>
<text x="120.8" y="62.4">VCC1</text>
<text x="120.8" y="65.4">SCLK</text>
<text x="124.8" y="65">7</text>
<text x="124.8" y="62">8</text>
<text x="156.4" y="61.3">13</text>
<text x="156.4" y="63.5">14</text>
<text x="156.4" y="65.7">15</text>
<text x="158.7" y="63.9">PB2 (PCINT2/SS/OC1B)</text>
<text x="158.8" y="61.6">PB1 (PCINT1/OC1A)</text>
<text x="186.4" y="63.9">AVCC</text>
<text x="186.5" y="61.6">AREF</text>
<text x="190.5" y="65.7">21</text>
<text x="190.5" y="61.3">20</text>
<text x="190.5" y="63.5">18</text>
<text x="265.8" y="63.4">I</text>
<text x="112.2" y="68">3</text>
<text x="112.2" y="71">4</text>
<text x="113.9" y="68.3">X2</text>
<text x="113.9" y="71.3">GND</text>
<text x="122.1" y="71.3">CE</text>
<text x="122.2" y="68.3">I/O</text>
<text x="124.8" y="71">5</text>
<text x="124.8" y="68">6</text>
<text x="156.4" y="68">16</text>
<text x="156.4" y="70.2">17</text>
<text x="158.8" y="66.1">PB3 (PCINT3/OC2A/MOSI)</text>
<text x="158.8" y="68.3">PB4 (PCINT4/MISO)</text>
<text x="158.8" y="70.6">PB5 (SCK/PCINT5)</text>
<text x="187" y="66.1">GND</text>
<text x="204" y="67.2">+3.3V</text>
<text x="33.8" y="77.7">1</text>
<text x="45" y="76.2">6</text>
<text x="46.7" y="76.2">A</text>
<text x="49.1" y="73.6">8</text>
<text x="49.2" y="75.5">Vcc</text>
<text x="52.3" y="76.9">DI</text>
<text x="54.5" y="76.9">4</text>
<text x="157" y="72.5">7</text>
<text x="157" y="74.7">8</text>
<text x="158.7" y="72.8">PB6 (PCINT6/XTAL1/TOSC1)</text>
<text x="158.7" y="75.1">PB7 (PCINT7/XTAL2/TOSC2)</text>
<text x="186.5" y="72.8">ADC6</text>
<text x="186.5" y="75.1">ADC7</text>
<text x="190.5" y="72.5">19</text>
<text x="190.5" y="74.7">22</text>
<text x="265.6" y="77.6">H</text>
<text x="13.1" y="78.3">H</text>
<text x="33.8" y="80.7">2</text>
<text x="45" y="82.2">7</text>
<text x="46.7" y="82.2">B</text>
<text x="51.8" y="81.4">RO</text>
<text x="51.9" y="79.2">DE</text>
<text x="51.9" y="83.7">RE</text>
<text x="54.5" y="81.4">1</text>
<text x="54.5" y="83.7">2</text>
<text x="54.5" y="79.2">3</text>
<text x="156.4" y="81.4">30</text>
<text x="156.4" y="83.7">31</text>
<text x="158.8" y="81.8">PD0 (RXD/PCINT16)</text>
<text x="190.5" y="83.7">23</text>
<text x="48.1" y="85.2">GND</text>
<text x="49.1" y="87">5</text>
<text x="111.4" y="85.2">+3.3V</text>
<text x="156.4" y="85.9">32</text>
<text x="157" y="88.1">1</text>
<text x="158.7" y="88.5">PD3 (PCINT19/OC2B/INT1)</text>
<text x="158.8" y="84">PD1 (TXD/PCINT17)</text>
<text x="158.8" y="86.3">PD2 (INT0/PCINT18)</text>
<text x="178.6" y="88.5">(ADC2/PCINT10) PC2</text>
<text x="179.2" y="84">(ADC0/PCINT8) PC0</text>
<text x="179.2" y="86.3">(ADC1/PCINT9) PC1</text>
<text x="190.5" y="85.9">24</text>
<text x="190.5" y="88.1">25</text>
<text x="231.8" y="86.7">1</text>
<text x="231.8" y="89.7">2</text>
<text x="13" y="93.3">G</text>
<text x="156.4" y="94.9">10</text>
<text x="157" y="90.4">2</text>
<text x="157" y="92.6">9</text>
<text x="158.7" y="90.8">PD4 (PCINT20/XCK/T0)</text>
<text x="158.7" y="93">PD5 (PCINT21/OC0B/T1)</text>
<text x="158.8" y="95.2">PD6 (PCINT22/OC0A/AIN0)</text>
<text x="176.1" y="93">(ADC4/SDA/PCINT12) PC4</text>
<text x="176.3" y="95.2">(ADC5/SCL/PCINT13) PC5</text>
<text x="178.6" y="90.8">(ADC3/PCINT11) PC3</text>
<text x="190.5" y="90.4">26</text>
<text x="190.5" y="92.6">27</text>
<text x="190.5" y="94.9">28</text>
<text x="231.8" y="92.7">3</text>
<text x="231.8" y="95.7">4</text>
<text x="265.5" y="92.5">G</text>
<text x="156.4" y="97.1">11</text>
<text x="158.8" y="97.5">PD7 (PCINT23/AIN1)</text>
<text x="171.4" y="100.8">GND GND</text>
<text x="177.9" y="97.5">(RESET/PCINT14) PC6</text>
<text x="190.5" y="97.1">29</text>
<text x="172.9" y="102.7">5</text>
<text x="175.9" y="102.7">3</text>
<text x="265.6" y="107.5">F</text>
<text x="13.1" y="108.2">F</text>
<text x="47.1" y="109.1">+3.3V</text>
<text x="218.2" y="109.8">+3.3V</text>
<text x="123.6" y="116.9" transform="rotate(-90 123.6 116.9)">2</text>
<text x="126.6" y="116.9" transform="rotate(-90 126.6 116.9)">2</text>
<text x="129.6" y="116.9" transform="rotate(-90 129.6 116.9)">2</text>
<text x="132.6" y="116.9" transform="rotate(-90 132.6 116.9)">2</text>
<text x="13.1" y="123.2">E</text>
<text x="24.7" y="121">2</text>
<text x="24.7" y="124">4</text>
<text x="33" y="121">1</text>
<text x="33" y="124">3</text>
<text x="123.6" y="123.3" transform="rotate(-90 123.6 123.3)">1</text>
<text x="126.6" y="123.3" transform="rotate(-90 126.6 123.3)">1</text>
<text x="129.6" y="123.3" transform="rotate(-90 129.6 123.3)">1</text>
<text x="132.6" y="123.3" transform="rotate(-90 132.6 123.3)">1</text>
<text x="193.7" y="124.8">4</text>
<text x="206.2" y="124.8">3</text>
<text x="265.6" y="122.4">E</text>
<text x="24.7" y="127">6</text>
<text x="33" y="127">5</text>
<text x="76.4" y="131.4">GND</text>
<text x="79.9" y="130.8">34</text>
<text x="193.7" y="130.8">1</text>
<text x="206.2" y="127.7">5</text>
<text x="206.2" y="130.7">6</text>
<text x="53.2" y="137.5">2</text>
<text x="53.2" y="135.2">1</text>
<text x="54.9" y="135.9">GND</text>
<text x="76.4" y="135.9">GND</text>
<text x="77.3" y="133.7">RF</text>
<text x="79.9" y="135.2">32</text>
<text x="79.9" y="133">33</text>
<text x="79.9" y="137.5">31</text>
<text x="171.9" y="137.9">A</text>
<text x="172.2" y="135.6">K</text>
<text x="173.6" y="136">16</text>
<text x="183.1" y="135.2">+3.3V</text>
<text x="206.2" y="133.7">2</text>
<text x="265.6" y="137.4">D</text>
<text x="13.1" y="138.1">D</text>
<text x="53.2" y="139.7">3</text>
<text x="53.2" y="141.9">4</text>
<text x="54.9" y="138.1">VCC</text>
<text x="54.9" y="140.4">DOUT</text>
<text x="54.9" y="142.6">DIN</text>
<text x="73.9" y="142.6">AD2/DIO2</text>
<text x="73.9" y="140.4">AD1/DIO1</text>
<text x="73.9" y="138.1">AD0/DIO0</text>
<text x="79.9" y="141.9">29</text>
<text x="79.9" y="139.7">30</text>
<text x="170.8" y="142.3">DB6</text>
<text x="170.8" y="140.1">DB7</text>
<text x="173.6" y="142.7">13</text>
<text x="173.6" y="140.5">14</text>
<text x="173.6" y="138.2">15</text>
<text x="53.2" y="144.2">5</text>
<text x="53.2" y="146.4">6</text>
<text x="53.2" y="148.7">7</text>
<text x="54.9" y="144.8">DIO12</text>
<text x="54.9" y="149.3">RSSI/DIO10</text>
<text x="54.9" y="147.1">RESET</text>
<text x="72.2" y="149.4">ASSOC/DIO5</text>
<text x="73.8" y="147.1">RTS/DIO6</text>
<text x="73.9" y="144.9">AD3/DIO3</text>
<text x="79.9" y="148.7">26</text>
<text x="79.9" y="146.4">27</text>
<text x="79.9" y="144.2">28</text>
<text x="170.8" y="146.8">DB4</text>
<text x="170.8" y="144.6">DB5</text>
<text x="170.8" y="149.1">DB3</text>
<text x="173.6" y="149.4">10</text>
<text x="173.6" y="147.2">11</text>
<text x="173.6" y="145">12</text>
<text x="13.1" y="153.1">C</text>
<text x="52.6" y="155.4">10</text>
<text x="53.2" y="150.9">8</text>
<text x="53.2" y="153.1">9</text>
<text x="54.9" y="151.6">PWM1/DIO11</text>
<text x="54.9" y="153.8">DTR/SLEEP_RQ/DIO8</text>
<text x="70.6" y="151.6">ON/SLEEP/DIO9</text>
<text x="76.6" y="153.8">CTS</text>
<text x="79.9" y="153.2">24</text>
<text x="79.9" y="150.9">25</text>
<text x="79.9" y="155.4">23</text>
<text x="170.8" y="151.3">DB2</text>
<text x="170.8" y="155.8">DB0</text>
<text x="170.8" y="153.6">DB1</text>
<text x="174.1" y="153.9">8</text>
<text x="174.2" y="151.7">9</text>
<text x="265.6" y="152.3">C</text>
<text x="52.6" y="157.6">11</text>
<text x="52.6" y="159.9">12</text>
<text x="54.9" y="156">GND</text>
<text x="54.9" y="158.3">DIO19</text>
<text x="54.9" y="160.5">GND</text>
<text x="75.8" y="158.3">RSVD</text>
<text x="76.3" y="156.1">DIO4</text>
<text x="76.4" y="160.6">GND</text>
<text x="79.9" y="159.9">21</text>
<text x="79.9" y="157.7">22</text>
<text x="170.7" y="160.3">R/W</text>
<text x="172" y="158">E</text>
<text x="174.1" y="160.6">5</text>
<text x="174.1" y="156.1">7</text>
<text x="174.2" y="158.4">6</text>
<text x="13.1" y="168">B</text>
<text x="58.6" y="165.9" transform="rotate(-90 58.6 165.9)">13</text>
<text x="59.3" y="163.6" transform="rotate(-90 59.3 163.6)">DIO18</text>
<text x="60.9" y="165.9" transform="rotate(-90 60.9 165.9)">14</text>
<text x="61.5" y="163.6" transform="rotate(-90 61.5 163.6)">DIO17</text>
<text x="63.1" y="165.9" transform="rotate(-90 63.1 165.9)">15</text>
<text x="63.8" y="163.6" transform="rotate(-90 63.8 163.6)">DIO16</text>
<text x="65.4" y="165.9" transform="rotate(-90 65.4 165.9)">16</text>
<text x="66" y="163.6" transform="rotate(-90 66 163.6)">DIO15</text>
<text x="67.6" y="165.9" transform="rotate(-90 67.6 165.9)">17</text>
<text x="68.3" y="163.6" transform="rotate(-90 68.3 163.6)">RSVD</text>
<text x="69.8" y="165.9" transform="rotate(-90 69.8 165.9)">18</text>
<text x="70.5" y="163.6" transform="rotate(-90 70.5 163.6)">RSVD</text>
<text x="72.1" y="165.9" transform="rotate(-90 72.1 165.9)">19</text>
<text x="72.8" y="163.6" transform="rotate(-90 72.8 163.6)">RSVD</text>
<text x="74.3" y="165.9" transform="rotate(-90 74.3 165.9)">20</text>
<text x="75" y="163.6" transform="rotate(-90 75 163.6)">RSVD</text>
<text x="167.2" y="167">VDD (VCC)</text>
<text x="171.3" y="162.5">RS</text>
<text x="171.4" y="164.8">V0</text>
<text x="174.1" y="165.1">3</text>
<text x="174.2" y="167.4">2</text>
<text x="174.2" y="162.9">4</text>
<text x="189.8" y="164.3">+3.3V</text>
<text x="265.6" y="167.2">B</text>
<text x="167.2" y="169.3">VSS (GND)</text>
<text x="173.9" y="169.6">1</text>
<text x="13.1" y="182.9">A</text>
<text x="209.2" y="185.6">FILE:</text>
<text x="209.2" y="183.4">TITLE</text>
<text x="236.1" y="185.6">REVISION:</text>
<text x="265.6" y="182.2">A</text>
<text x="19.9" y="189.7">1</text>
<text x="34.8" y="189.7">2</text>
<text x="49.8" y="189.7">3</text>
<text x="64.7" y="189.7">4</text>
<text x="79.6" y="189.6">5</text>
<text x="94.6" y="189.7">6</text>
<text x="109.5" y="189.6">7</text>
<text x="124.5" y="189.7">8</text>
<text x="139.4" y="189.7">9</text>
<text x="154" y="189.7">10</text>
<text x="169" y="189.7">11</text>
<text x="183.9" y="189.7">12</text>
<text x="198.9" y="189.7">13</text>
<text x="209.2" y="187.9">PAGE</text>
<text x="213.8" y="189.7">14</text>
<text x="221.9" y="187.9">OF</text>
<text x="228.7" y="189.7">15</text>
<text x="236.1" y="187.9">DRAWN BY:</text>
<text x="243.7" y="189.7">16</text>
<text x="258.6" y="189.7">17</text>
</g>
<g font-size=".9">
<text x="151.2" y="34.2">MISO</text>
<text x="154.8" y="34.2">5V</text>
<text x="151.4" y="37.2">SCK</text>
<text x="151.5" y="40.2">RST</text>
<text x="154.2" y="37.2">MOSI</text>
<text x="154.3" y="40.2">GND</text>
<text x="26.7" y="124.6">DTR</text>
<text x="26.8" y="121.6">DIN</text>
<text x="29.3" y="121.6">DOUT</text>
<text x="29.7" y="124.6">RTS</text>
<text x="26.6" y="127.6">GND</text>
<text x="29.7" y="127.6">RST</text>
</g>
<g font-size=".8">
<text x="145.2" y="111.3">4</text>
<text x="159.1" y="111.3">3</text>
<text x="145.2" y="115">5</text>
<text x="145.2" y="118.8">6</text>
<text x="159.1" y="118.8">1</text>
<text x="159.1" y="115">2</text>
</g>
<g font-size=".7">
<text x="100.1" y="44.8" transform="rotate(-90 100.1 44.8)">7</text>
<text x="100.1" y="50.8" transform="rotate(-90 100.1 50.8)">2</text>
<text x="67.6" y="71.3">1</text>
<text x="73.6" y="71.3">8</text>
<text x="204.7" y="71.3" transform="rotate(-90 204.7 71.3)">4</text>
<text x="204.7" y="77.3" transform="rotate(-90 204.7 77.3)">5</text>
<text x="215.9" y="82.9" transform="rotate(-90 215.9 82.9)">4</text>
<text x="221.1" y="82.9" transform="rotate(-90 221.1 82.9)">3</text>
<text x="60.5" y="84" transform="rotate(90 60.5 84)">8</text>
<text x="215.9" y="88.9" transform="rotate(-90 215.9 88.9)">1</text>
<text x="221.1" y="88.9" transform="rotate(-90 221.1 88.9)">2</text>
<text x="60.5" y="90" transform="rotate(90 60.5 90)">1</text>
<text x="113.2" y="90">1</text>
<text x="113.2" y="92.3">2</text>
<text x="113.2" y="94.5">3</text>
<text x="119.2" y="90">8</text>
<text x="119.2" y="92.3">7</text>
<text x="119.2" y="94.5">6</text>
<text x="113.2" y="96.7">4</text>
<text x="119.2" y="96.7">5</text>
<text x="212.9" y="115.8" transform="rotate(90 212.9 115.8)">3</text>
<text x="212.9" y="121.8" transform="rotate(90 212.9 121.8)">6</text>
<text x="47.8" y="174.8" transform="rotate(-90 47.8 174.8)">6</text>
<text x="85.9" y="174.4" transform="rotate(90 85.9 174.4)">5</text>
<text x="47.8" y="180.8" transform="rotate(-90 47.8 180.8)">3</text>
<text x="85.9" y="180.4" transform="rotate(90 85.9 180.4)">4</text>
</g>
</svg>
